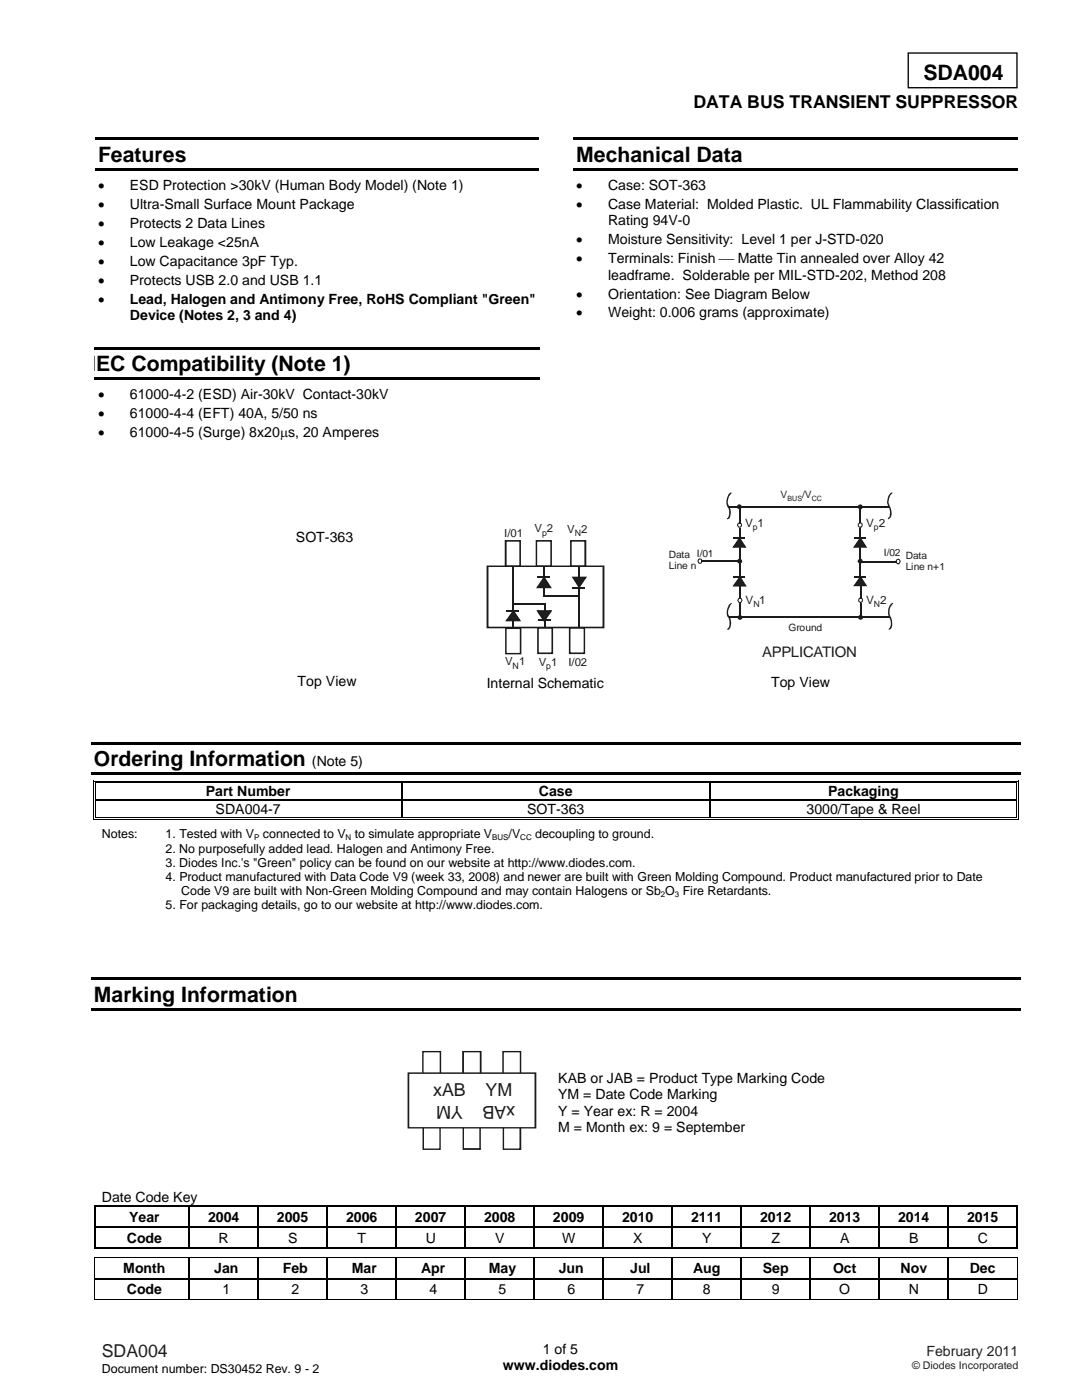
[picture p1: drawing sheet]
<svg xmlns="http://www.w3.org/2000/svg" width="216mm" height="279mm" viewBox="0 0 216 279" stroke-linecap="round" stroke-linejoin="round" font-family="sans-serif">
<path d="M181.2 10.6h21.7v6.9h-21.7z" fill="none" stroke="#000" stroke-width=".26"/>
<g fill="#000">
<path d="M19 27.5h88.6v.5h-88.6zM19 33.5h88.6v.6h-88.6zM114.4 27.5h88.7v.5h-88.7zM114.4 33.5h88.7v.6h-88.7zM18.8 69.2h88.8v.5h-88.8zM18.8 75.3h88.8v.5h-88.8zM18.2 148.1h185.5v.5h-185.5zM18.2 154.2h185.5v.5h-185.5zM18.6 155.8h.2v.5h-.2zM18.6 155.8h.5v.2h-.5zM18.6 159.6h.2v.3h-.2zM18.9 156.1h.2v.2h-.2z"/>
<path d="M18.9 159.6h.2v.3h-.2zM80.1 156.3h.3zM80.1 155.8h.5v.2h-.5zM80.1 156.1h.5v.2h-.5zM80.1 159.6h.3v.3h-.3zM141.5 156.3h.2zM141.5 155.8h.5v.2h-.5zM141.5 156.1h.5v.2h-.5zM141.5 159.6h.2v.3h-.2zM202.8 155.8h.5v.2h-.5zM202.8 156.1h.1v.2h-.1zM202.8 159.6h.1v.3h-.1z"/>
<path d="M203.1 155.8h.2v.5h-.2zM203.1 159.6h.2v.3h-.2zM18.6 163.4h.5v.2h-.5zM18.9 163.1h.2v.2h-.2zM80.1 163.1h.5v.2h-.5zM141.5 163.1h.5v.2h-.5zM141.5 163.4h.5v.2h-.5zM202.8 163.4h.5v.2h-.5zM202.8 163.1h.1v.2h-.1zM203.1 163.1h.2v.5h-.2zM18.2 195h185.5v.6h-185.5zM18.2 201.1h185.5v.6h-185.5z"/>
</g>
<g fill="none" stroke="#000" stroke-width=".2">
<path d="M18.7 156.3v3.3M18.7 159.9v3.7M19 156.3v3.3M19 159.9v3.2M19.1 155.9h61M19.1 156.2h61M80.6 155.9h60.9M80.6 156.2h60.9M142 155.9h60.8M142 156.2h60.8M202.8 156.3v3.3M202.8 159.9v3.2"/>
<path d="M203.2 156.3v3.3M203.2 159.9v3.2M19.1 163.5h122.4M19.1 163.2h61M80.6 163.2h60.9M142 163.5h60.8M142 163.2h60.8"/>
</g>
<path d="M19.1 159.7h61M80.2 156.3v3.3M80.2 159.9v3.2M80.4 159.7h61.1M141.6 156.3v3.3M141.6 159.9v3.2M141.7 159.7h61.1" fill="none" stroke="#000" stroke-width=".25"/>
<g fill="#fff">
<path d="M19 240.9h18.7v3.9h-18.7z"/>
<path d="M19.6 240.9h17.5v3.9h-17.5z"/>
<path d="M37.9 240.9h13.5v3.9h-13.5z"/>
<path d="M38.5 240.9h12.3v3.9h-12.3z"/>
<path d="M51.7 240.9h13.5v3.9h-13.5z"/>
<path d="M52.2 240.9h12.4v3.9h-12.4z"/>
<path d="M65.4 240.9h13.6v3.9h-13.6z"/>
<path d="M66 240.9h12.4v3.9h-12.4z"/>
<path d="M79.2 240.9h13.5v3.9h-13.5z"/>
<path d="M79.8 240.9h12.3v3.9h-12.3z"/>
<path d="M93 240.9h13.5v3.9h-13.5z"/>
<path d="M93.6 240.9h12.3v3.9h-12.3z"/>
<path d="M106.7 240.9h13.6v3.9h-13.6z"/>
<path d="M107.3 240.9h12.4v3.9h-12.4z"/>
<path d="M120.5 240.9h13.5v3.9h-13.5z"/>
<path d="M121.1 240.9h12.4v3.9h-12.4z"/>
<path d="M134.3 240.9h13.5v3.9h-13.5z"/>
<path d="M134.9 240.9h12.3v3.9h-12.3z"/>
<path d="M148 240.9h13.6v3.9h-13.6z"/>
<path d="M148.6 240.9h12.4v3.9h-12.4z"/>
<path d="M161.8 240.9h13.5v3.9h-13.5z"/>
<path d="M162.4 240.9h12.4v3.9h-12.4z"/>
<path d="M175.6 240.9h13.5v3.9h-13.5z"/>
<path d="M176.2 240.9h12.3v3.9h-12.3z"/>
<path d="M189.4 240.9h13.5v3.9h-13.5z"/>
<path d="M189.9 240.9h12.4v3.9h-12.4z"/>
</g>
<path d="M18.7 240.6h.3v.3h-.3z" fill="#000"/>
<path d="M18.7 240.7h19" fill="none" stroke="#000" stroke-width=".25"/>
<path d="M19 240.9h18.7z" fill="#fff"/>
<path d="M37.7 240.6h.2v.3h-.2z" fill="#000"/>
<path d="M37.9 240.7h13.5" fill="none" stroke="#000" stroke-width=".25"/>
<path d="M37.9 240.9h13.5z" fill="#fff"/>
<path d="M51.4 240.6h.3v.3h-.3z" fill="#000"/>
<path d="M51.7 240.7h13.5" fill="none" stroke="#000" stroke-width=".25"/>
<path d="M51.7 240.9h13.5z" fill="#fff"/>
<path d="M65.2 240.6h.2v.3h-.2z" fill="#000"/>
<path d="M65.4 240.7h13.6" fill="none" stroke="#000" stroke-width=".25"/>
<path d="M65.4 240.9h13.6z" fill="#fff"/>
<path d="M79 240.6h.2v.3h-.2z" fill="#000"/>
<path d="M79.2 240.7h13.5" fill="none" stroke="#000" stroke-width=".25"/>
<path d="M79.2 240.9h13.5z" fill="#fff"/>
<path d="M92.7 240.6h.3v.3h-.3z" fill="#000"/>
<path d="M93 240.7h13.5" fill="none" stroke="#000" stroke-width=".25"/>
<path d="M93 240.9h13.5z" fill="#fff"/>
<path d="M106.5 240.6h.2v.3h-.2z" fill="#000"/>
<path d="M106.7 240.7h13.6" fill="none" stroke="#000" stroke-width=".25"/>
<path d="M106.7 240.9h13.6z" fill="#fff"/>
<path d="M120.3 240.6h.2v.3h-.2z" fill="#000"/>
<path d="M120.5 240.7h13.5" fill="none" stroke="#000" stroke-width=".25"/>
<path d="M120.5 240.9h13.5z" fill="#fff"/>
<path d="M134 240.6h.3v.3h-.3z" fill="#000"/>
<path d="M134.3 240.7h13.5" fill="none" stroke="#000" stroke-width=".25"/>
<path d="M134.3 240.9h13.5z" fill="#fff"/>
<path d="M147.8 240.6h.2v.3h-.2z" fill="#000"/>
<path d="M148 240.7h13.6" fill="none" stroke="#000" stroke-width=".25"/>
<path d="M148 240.9h13.6z" fill="#fff"/>
<path d="M161.6 240.6h.2v.3h-.2z" fill="#000"/>
<path d="M161.8 240.7h13.5" fill="none" stroke="#000" stroke-width=".25"/>
<path d="M161.8 240.9h13.5z" fill="#fff"/>
<path d="M175.3 240.6h.3v.3h-.3z" fill="#000"/>
<path d="M175.6 240.7h13.5" fill="none" stroke="#000" stroke-width=".25"/>
<path d="M175.6 240.9h13.5z" fill="#fff"/>
<path d="M189.1 240.6h.3v.3h-.3z" fill="#000"/>
<path d="M189.4 240.7h13.5" fill="none" stroke="#000" stroke-width=".25"/>
<path d="M189.4 240.9h13.5z" fill="#fff"/>
<path d="M202.9 240.6h.2v.3h-.2z" fill="#000"/>
<g fill="none" stroke="#000" stroke-width=".25">
<path d="M18.9 240.9v3.9M37.8 240.9v3.9M51.5 240.9v3.9M65.3 240.9v3.9M79.1 240.9v3.9M92.9 240.9v3.9M106.6 240.9v3.9M120.4 240.9v3.9M134.2 240.9v3.9M147.9 240.9v3.9M161.7 240.9v3.9M175.5 240.9v3.9"/>
<path d="M189.2 240.9v3.9M203 240.9v3.9"/>
</g>
<g fill="#fff">
<path d="M19 245.1h18.7v3.9h-18.7z"/>
<path d="M19.6 245.1h17.5v3.9h-17.5z"/>
<path d="M37.9 245.1h13.5v3.9h-13.5z"/>
<path d="M38.5 245.1h12.3v3.9h-12.3z"/>
<path d="M51.7 245.1h13.5v3.9h-13.5z"/>
<path d="M52.2 245.1h12.4v3.9h-12.4z"/>
<path d="M65.4 245.1h13.6v3.9h-13.6z"/>
<path d="M66 245.1h12.4v3.9h-12.4z"/>
<path d="M79.2 245.1h13.5v3.9h-13.5z"/>
<path d="M79.8 245.1h12.3v3.9h-12.3z"/>
<path d="M93 245.1h13.5v3.9h-13.5z"/>
<path d="M93.6 245.1h12.3v3.9h-12.3z"/>
<path d="M106.7 245.1h13.6v3.9h-13.6z"/>
<path d="M107.3 245.1h12.4v3.9h-12.4z"/>
<path d="M120.5 245.1h13.5v3.9h-13.5z"/>
<path d="M121.1 245.1h12.4v3.9h-12.4z"/>
<path d="M134.3 245.1h13.5v3.9h-13.5z"/>
<path d="M134.9 245.1h12.3v3.9h-12.3z"/>
<path d="M148 245.1h13.6v3.9h-13.6z"/>
<path d="M148.6 245.1h12.4v3.9h-12.4z"/>
<path d="M161.8 245.1h13.5v3.9h-13.5z"/>
<path d="M162.4 245.1h12.4v3.9h-12.4z"/>
<path d="M175.6 245.1h13.5v3.9h-13.5z"/>
<path d="M176.2 245.1h12.3v3.9h-12.3z"/>
<path d="M189.4 245.1h13.5v3.9h-13.5z"/>
<path d="M189.9 245.1h12.4v3.9h-12.4z"/>
</g>
<path d="M18.7 244.8h.3v.3h-.3z" fill="#000"/>
<path d="M19 245h18.7" fill="none" stroke="#000" stroke-width=".25"/>
<path d="M19 245.1h18.7z" fill="#fff"/>
<path d="M37.7 244.8h.2v.3h-.2z" fill="#000"/>
<path d="M37.9 245h13.5" fill="none" stroke="#000" stroke-width=".25"/>
<path d="M37.9 245.1h13.5z" fill="#fff"/>
<path d="M51.4 244.8h.3v.3h-.3z" fill="#000"/>
<path d="M51.7 245h13.5" fill="none" stroke="#000" stroke-width=".25"/>
<path d="M51.7 245.1h13.5z" fill="#fff"/>
<path d="M65.2 244.8h.2v.3h-.2z" fill="#000"/>
<path d="M65.4 245h13.6" fill="none" stroke="#000" stroke-width=".25"/>
<path d="M65.4 245.1h13.6z" fill="#fff"/>
<path d="M79 244.8h.2v.3h-.2z" fill="#000"/>
<path d="M79.2 245h13.5" fill="none" stroke="#000" stroke-width=".25"/>
<path d="M79.2 245.1h13.5z" fill="#fff"/>
<path d="M92.7 244.8h.3v.3h-.3z" fill="#000"/>
<path d="M93 245h13.5" fill="none" stroke="#000" stroke-width=".25"/>
<path d="M93 245.1h13.5z" fill="#fff"/>
<path d="M106.5 244.8h.2v.3h-.2z" fill="#000"/>
<path d="M106.7 245h13.6" fill="none" stroke="#000" stroke-width=".25"/>
<path d="M106.7 245.1h13.6z" fill="#fff"/>
<path d="M120.3 244.8h.2v.3h-.2z" fill="#000"/>
<path d="M120.5 245h13.5" fill="none" stroke="#000" stroke-width=".25"/>
<path d="M120.5 245.1h13.5z" fill="#fff"/>
<path d="M134 244.8h.3v.3h-.3z" fill="#000"/>
<path d="M134.3 245h13.5" fill="none" stroke="#000" stroke-width=".25"/>
<path d="M134.3 245.1h13.5z" fill="#fff"/>
<path d="M147.8 244.8h.2v.3h-.2z" fill="#000"/>
<path d="M148 245h13.6" fill="none" stroke="#000" stroke-width=".25"/>
<path d="M148 245.1h13.6z" fill="#fff"/>
<path d="M161.6 244.8h.2v.3h-.2z" fill="#000"/>
<path d="M161.8 245h13.5" fill="none" stroke="#000" stroke-width=".25"/>
<path d="M161.8 245.1h13.5z" fill="#fff"/>
<path d="M175.3 244.8h.3v.3h-.3z" fill="#000"/>
<path d="M175.6 245h13.5" fill="none" stroke="#000" stroke-width=".25"/>
<path d="M175.6 245.1h13.5z" fill="#fff"/>
<path d="M189.1 244.8h.3v.3h-.3z" fill="#000"/>
<path d="M189.4 245h13.5" fill="none" stroke="#000" stroke-width=".25"/>
<path d="M189.4 245.1h13.5z" fill="#fff"/>
<g fill="#000">
<path d="M18.8 250.9h.1v.2h-.1zM18.8 255.1h.1v.2h-.1zM37.7 255.1h.2v.2h-.2zM51.4 255.1h.3v.2h-.3zM65.2 255.1h.2v.2h-.2zM79 255.1h.2v.2h-.2zM92.7 255.1h.3v.2h-.3zM106.5 255.1h.2v.2h-.2zM120.3 255.1h.2v.2h-.2zM134 255.1h.3v.2h-.3zM147.8 255.1h.2v.2h-.2zM161.6 255.1h.2v.2h-.2z"/>
<path d="M175.3 255.1h.3v.2h-.3zM189.1 255.1h.3v.2h-.3zM202.9 244.8h.2v.3h-.2zM202.9 249h.2v.3h-.2zM202.9 250.9h.2v.2h-.2zM202.9 255.1h.2v.2h-.2zM202.9 259.3h.2v.2h-.2z"/>
</g>
<g fill="none" stroke="#000" stroke-width=".25">
<path d="M18.7 249.2h19M18.9 245.1v4.2M18.9 255.2h18.8M37.8 245.1v4.2M37.8 251.1v4M37.8 255.3v4M37.9 249.2h13.5M37.9 255.2h13.5M51.5 245.1v4.2M51.5 251.1v4M51.5 255.3v4M51.7 249.2h13.5"/>
<path d="M51.7 255.2h13.5M65.3 245.1v4.2M65.3 251.1v4M65.3 255.3v4M65.4 249.2h13.6M65.4 255.2h13.6M79.1 245.1v4.2M79.1 251.1v4M79.1 255.3v4M79.2 249.2h13.5M79.2 255.2h13.5M92.9 245.1v4.2"/>
<path d="M92.9 251.1v4M92.9 255.3v4M93 249.2h13.5M93 255.2h13.5M106.6 245.1v4.2M106.6 251.1v4M106.6 255.3v4M106.7 249.2h13.6M106.7 255.2h13.6M120.4 245.1v4.2M120.4 251.1v4M120.4 255.3v4"/>
<path d="M120.5 249.2h13.5M120.5 255.2h13.5M134.2 245.1v4.2M134.2 251.1v4M134.2 255.3v4M134.3 249.2h13.5M134.3 255.2h13.5M147.9 245.1v4.2M147.9 251.1v4M147.9 255.3v4M148 249.2h13.6M148 255.2h13.6"/>
<path d="M161.7 245.1v4.2M161.7 251.1v4M161.7 255.3v4M161.8 249.2h13.5M161.8 255.2h13.5M175.5 245.1v4.2M175.5 251.1v4M175.5 255.3v4M175.6 249.2h13.5M175.6 255.2h13.5M189.2 245.1v4.2M189.2 251.1v4"/>
<path d="M189.2 255.3v4M189.4 249.2h13.5M189.4 255.2h13.5M203 245.1v4.2"/>
</g>
<path d="M18.8 251h184.3M18.8 259.4h184.1M18.9 251.1v4M18.9 255.3v4.2M203 251.1v4M203 255.3v4.2" fill="none" stroke="#000" stroke-width=".2"/>
<g fill="#1f1a17">
<path d="M102.3 123.7h.3v1.5h-.3z"/>
<path d="M97.3 112.9h23.1v.3h-23.1zM120.4 112.9h.2v.1h-.2zM120.2 113h.4v12.2h-.4zM120.4 125.2h.2v.2h-.2zM97.3 125.1h23.1v.3h-23.1zM97.1 125.2h.2v.2h-.2zM97.1 113h.4v12.2h-.4zM97.1 112.9h.2v.1h-.2z"/>
<path d="M100.9 112.9h2.9v.3h-2.9zM103.8 113h.1v.2h-.1zM103.6 108h.3v5h-.3zM103.8 107.8h.1v.2h-.1zM100.9 107.8h2.9v.3h-2.9zM100.7 107.8h.2v.2h-.2zM100.7 108h.4v5h-.4zM100.7 113h.2v.2h-.2z"/>
<path d="M107 112.9h3v.3h-3zM110 113h.1v.2h-.1zM109.8 108h.3v5h-.3zM110 107.8h.1v.2h-.1zM107 107.8h3v.3h-3zM106.9 107.8h.1v.2h-.1zM106.9 108h.3v5h-.3zM106.9 113h.1v.2h-.1z"/>
<path d="M113.9 112.9h2.9v.3h-2.9zM116.8 113h.2v.2h-.2zM116.6 108h.4v5h-.4zM116.8 107.8h.2v.2h-.2zM113.9 107.8h2.9v.3h-2.9zM113.7 107.8h.2v.2h-.2zM113.7 108h.4v5h-.4zM113.7 113h.2v.2h-.2z"/>
</g>
<path d="M102.5 121.9l1.1 1.9h-2.5z" fill="#201e1c"/>
<g fill="#1f1a17">
<path d="M108.5 123.9h.3v1.3h-.3z"/>
<path d="M101.1 123.6h2.5v.4h-2.5zM103.6 123.8l.2-.1 .1 .3h-.3zM102.3 122l.3-.1 1.2 1.8-.2 .2zM102.5 121.6v.3h-.2zM102.3 121.9l.3 .1-1.4 1.9-.2-.2zM101 123.7l.1 .3h-.3z"/>
</g>
<path d="M101 121.8h2.6" fill="none" stroke="#1f1a17" stroke-width=".32"/>
<g fill="#1f1a17">
<path d="M100.9 130.3h3v.3h-3zM103.9 130.5h.1v.1h-.1zM103.7 125.4h.3v5.1h-.3zM103.9 125.2h.1v.2h-.1zM100.9 125.2h3v.3h-3zM100.8 125.2h.1v.2h-.1zM100.8 125.4h.3v5.1h-.3zM100.8 130.5h.1v.1h-.1z"/>
<path d="M107.3 130.2h2.9v.3h-2.9zM110.2 130.4h.2v.1h-.2zM110 125.3h.4v5.1h-.4zM110.2 125.2h.2v.1h-.2zM107.3 125.2h2.9v.3h-2.9zM107.2 125.2h.1v.1h-.1zM107.2 125.3h.3v5.1h-.3zM107.2 130.4h.1v.1h-.1z"/>
<path d="M113.7 130.2h2.9v.3h-2.9zM116.6 130.4h.2v.1h-.2zM116.5 125.3h.3v5.1h-.3zM116.6 125.2h.2v.1h-.2zM113.7 125.2h2.9v.3h-2.9zM113.5 125.2h.2v.1h-.2zM113.5 125.3h.3v5.1h-.3zM113.5 130.4h.2v.1h-.2z"/>
</g>
<path d="M102.4 113.2v8.8M114.1 117.4h2.6" fill="none" stroke="#1f1a17" stroke-width=".38"/>
<path d="M108.5 113v2.2M115.5 113.1v2.2M102.3 120.5h6.2" fill="none" stroke="#1f1a17" stroke-width=".3"/>
<path d="M107.2 115.2h2.5M107.3 123.8h2.6" fill="none" stroke="#1f1a17" stroke-width=".32"/>
<path d="M108.5 120.4h.3v1.6h-.3z" fill="#1f1a17"/>
<path d="M108.6 115.3l1.2 1.9h-2.5z" fill="#201e1c"/>
<path d="M107.3 117.1h2.5v.3h-2.5zM109.8 117.2h.2l.1 .2h-.3zM108.4 115.4l.3-.2 1.3 2-.3 .1zM108.6 115l.1 .2-.1 .1-.2-.1zM108.4 115.2l.3 .2-1.3 1.9-.3-.1zM107.1 117.2l.2 .2h-.3z" fill="#1f1a17"/>
<path d="M114.3 115.2h2.5l-1.3 1.9z" fill="#201e1c"/>
<path d="M114.3 115.1h2.5v.3h-2.5zM114.1 115.1h.2v.1l-.1 .1zM114.2 115.3l.2-.1 1.3 1.8-.3 .2zM115.5 117.1l.2 .1-.2 .2zM116.8 115.2l.2 .1-1.3 1.9-.3-.2zM116.8 115.1h.3l-.1 .2z" fill="#1f1a17"/>
<path d="M107.3 121.9h2.6l-1.3 1.9z" fill="#201e1c"/>
<path d="M107.3 121.8h2.6v.3h-2.6zM107 121.8h.3l-.1 .3zM107.2 122.1l.3-.2 1.2 1.9-.3 .1zM108.4 123.9h.3l-.1 .3zM109.7 121.9l.3 .2-1.3 1.8-.3-.1zM109.9 121.8h.3l-.2 .3z" fill="#1f1a17"/>
<path d="M102.3 120.5h6.4" fill="none" stroke="#1f1a17" stroke-width=".3"/>
<path d="M108.5 120.4h.3v.7h-.3z" fill="#1f1a17"/>
<path d="M108.4 118.9h7" fill="none" stroke="#1f1a17" stroke-width=".32"/>
<path d="M108.4 117.2h.2v1.9h-.2z" fill="#1f1a17"/>
<path d="M115.5 117.5v7.7M145.4 123.1h32.1" fill="none" stroke="#1f1a17" stroke-width=".3"/>
<g fill="none" stroke="#1f1a17" stroke-width=".28">
<path d="M140 112h7.5M145.4 101.1h32M146.3 107.4h2.3M146.4 115.1h2.3M147.6 101.2v3.3M147.6 105.3v2.1M147.6 116.9v2.6M170.4 107.4h2.3M170.4 115.1h2.3M171.7 105.3v2.1M171.7 109.2v5.9M147.6 120.3v2.9"/>
<path d="M171.7 120.3v2.9"/>
</g>
<path d="M147.6 109.2v5.9M171.6 101.1v3.2" fill="none" stroke="#1f1a17" stroke-width=".36"/>
<path d="M171.7 116.9v2.6" fill="none" stroke="#1f1a17" stroke-width=".34"/>
<g fill="none" stroke="#1f1a17" stroke-width=".21">
<path d="M171.6 119.3h.3l.2 .3-.1 .5-.3 .1-.3-.1-.1-.3z"/>
<circle cx="139.6" cy="112" r=".42"/>
<circle cx="147.5" cy="104.8" r=".42"/>
<circle cx="147.6" cy="119.8" r=".42"/>
<circle cx="171.6" cy="104.8" r=".42"/>
<circle cx="179.2" cy="112.1" r=".43"/>
</g>
<path d="M147.6 107.5l1.1 1.7h-2.3z" fill="#201e1c"/>
<path d="M146.4 109h2.3v.3h-2.3zM148.7 109.2l.1-.1 .1 .2h-.2zM147.4 107.6l.3-.2 1.1 1.7-.3 .1zM147.6 107.2l.1 .2-.1 .1-.2-.1zM147.4 107.4l.3 .2-1.2 1.6-.2-.1zM146.3 109.1l.1 .2h-.3z" fill="#1f1a17"/>
<path d="M171.7 107.4l1.1 1.8h-2.3z" fill="#201e1c"/>
<path d="M170.5 109h2.3v.3h-2.3zM172.8 109.2l.1-.1 .2 .2h-.3zM171.5 107.5l.3-.1 1.1 1.7-.3 .1zM171.7 107.2l.1 .2h-.1h-.2zM171.5 107.4l.3 .2-1.2 1.6-.3-.1zM170.3 109.1l.2 .2h-.3z" fill="#1f1a17"/>
<path d="M147.6 115.2l1.1 1.7h-2.2z" fill="#201e1c"/>
<path d="M146.5 116.7h2.2v.4h-2.2zM148.8 116.8l.2 .3h-.3zM147.5 115.3l.3-.2 1 1.7-.2 .2zM147.6 114.9l.2 .2-.2 .1-.1-.1zM147.5 115.1l.3 .2-1.3 1.7-.2-.2zM146.3 116.8l.2 .3h-.3z" fill="#1f1a17"/>
<path d="M171.7 115.2l1.1 1.7h-2.3z" fill="#201e1c"/>
<g fill="#1f1a17">
<path d="M170.5 116.7h2.3v.3h-2.3zM172.8 116.9l.1-.1 .2 .2h-.3zM171.6 115.3l.2-.2 1.1 1.7-.2 .1zM171.7 114.9v.3l-.1-.1zM171.6 115.1l.2 .2-1.2 1.7-.2-.2zM170.2 117l.2-.2 .1 .1v.1z"/>
<path d="M147.5 100.7v.2zM147.5 100.7l.3 .1-.2 .2zM147.8 100.8l.2 .3h-.3l-.1-.1zM147.7 101.1h.3zM147.7 101.1h.3zM147.7 101.1h.3l-.2 .4-.2-.2zM147.5 101.3l.3 .2-.3 .1zM147.5 101.3v.3zM147.5 101.3v.3zM147.2 101.5l.3-.2v.3zM147 101.1h.4l-.2 .4zM147 101.1h.4zM147 101.1h.4zM147.2 100.8l.2 .3h-.4zM147.2 100.8l.3-.1v.2l-.1 .1zM147.5 100.7v.2z"/>
<path d="M171.7 100.7v.2zM171.7 100.7l.3 .1-.3 .2zM171.8 101l.2-.2 .1 .3zM171.9 101.1h.2zM171.9 101.1h.2zM171.9 101.1h.2l-.1 .4-.2-.2zM171.7 101.3h.1l.2 .2-.3 .1zM171.7 101.3v.3zM171.7 101.3v.3zM171.3 101.5l.2-.2h.2v.3zM171.2 101.1h.3v.2l-.2 .2zM171.2 101.1h.3zM171.2 101.1h.3zM171.2 100.9l.1-.1 .2 .2-.3 .1zM171.3 100.8l.4-.1v.2l-.2 .1zM171.7 100.7v.2z"/>
<path d="M147.6 111.5v.3zM147.6 111.5l.3 .2-.2 .2zM147.9 111.7l.2 .3h-.3l-.1-.1zM147.8 112h.3zM147.8 112h.3zM147.8 112h.3l-.2 .4-.2-.3zM147.6 112.2l.1-.1 .2 .3-.3 .1zM147.6 112.2v.3zM147.6 112.2v.3zM147.4 112.1l.2 .1v.3l-.4-.1zM147.1 112l.3 .1-.2 .3zM147.1 112h.3zM147.1 112h.3zM147.2 111.7l.2 .2-.3 .1zM147.4 111.5h.2v.3l-.2 .1-.2-.2zM147.6 111.5v.3z"/>
<path d="M147.6 122.7v.3zM147.6 122.7l.4 .2-.2 .2-.2-.1zM148 122.9l.1 .3-.3-.1zM147.8 123.2h.3zM147.8 123.2h.3zM147.8 123.2h.3l-.1 .4-.2-.2zM147.6 123.4h.2l.2 .2-.4 .1zM147.6 123.4v.3zM147.6 123.4v.3zM147.5 123.4l.1 .3-.3-.1zM147.2 123.2l.3 .1-.2 .3zM147.2 123.2h.2zM147.2 123.2h.2zM147.3 122.9l.2 .2-.3 .1zM147.3 122.9l.3-.2-.1 .4zM147.6 122.7v.3z"/>
<path d="M171.7 111.5v.3zM171.7 111.5l.3 .2-.2 .2-.1-.1zM171.8 111.9l.2-.2 .1 .3h-.2zM171.9 112h.2zM171.9 112h.2zM171.9 112h.2l-.1 .4-.2-.3zM171.7 112.1l.3 .3-.3 .1zM171.7 112.2v.3zM171.7 112.2v.3zM171.3 112.4l.3-.3 .1 .4zM171.2 112l.3 .1-.2 .3zM171.2 112h.3zM171.2 112h.3zM171.2 111.8l.1-.1 .2 .2v.1h-.3zM171.5 111.5h.2l-.2 .4-.2-.2zM171.7 111.5v.3z"/>
<path d="M171.7 122.7v.3zM171.7 122.7l.4 .2-.2 .2-.2-.1zM172.1 122.9l.1 .3h-.3v-.1zM171.9 123.2h.3zM171.9 123.2h.3zM171.9 123.2h.3l-.1 .4-.2-.2zM171.7 123.4h.2l.2 .2-.4 .1zM171.7 123.4v.3zM171.7 123.4v.3zM171.6 123.4l.1 .3-.3-.1zM171.3 123.2h.2l.1 .2-.2 .2zM171.3 123.2h.2zM171.3 123.2h.2zM171.3 123l.1-.1 .2 .2-.3 .1zM171.5 122.7h.2l-.1 .4-.2-.2zM171.7 122.7v.3z"/>
<path d="M145.1 103.4l.3 .2h-.4zM145.4 103.1l.2 .2-.2 .3-.2-.2zM145.5 102.7h.3l-.2 .6-.2-.2zM145.1 101l.3-.2a2.5 2.5 0 0 1 .4 1.9h-.3v-.9z"/>
<path d="M177.3 103.3l.1 .3h-.1h-.2zM177.3 103.3l.2-.2 .2 .2-.3 .3zM177.5 102.7h.4l-.2 .6-.2-.2zM177.2 100.9l.2-.1a3.3 3.3 0 0 1 .5 1.9h-.4a2.45 2.45 0 0 0-.3-1.8z"/>
<path d="M177.4 125.4l.1 .2h-.2zM177.6 125.2l.3 .1-.4 .3zM177.8 124.7h.2l-.1 .6-.3-.1zM177.3 123l.2-.2a2.87 2.87 0 0 1 .5 1.9h-.2l-.1-.9z"/>
<path d="M145.2 125.4l.2 .2-.1 .1-.2-.1zM145.4 125.3h.3l-.3 .3zM145.6 124.7l.2 .1-.1 .5-.3-.1zM145.1 123l.3-.1a2.47 2.47 0 0 1 .4 1.9l-.2-.1v-.8z"/>
<path d="M145.8 98.3l.3 .1-.3 .2zM145.6 98.4l.2-.1v.3l-.1 .1-.2-.2zM145.4 98.7l.1-.2 .2 .2-.2 .3-.2-.1zM145.3 98.9l.2 .1a1.99 1.99 0 0 0-.1 1.9l-.3 .2a2.16 2.16 0 0 1 .2-2.2z"/>
<path d="M177.8 98.3l.3 .1-.1 .2zM177.7 98.4l.1-.1 .2 .3-.4-.1zM177.6 98.5l.2 .2-.2 .3-.3-.1zM177.3 98.9l.3 .1-.2 .4a1.52 1.52 0 0 0 .1 1.5l-.2 .2-.2-.3a2 2 0 0 1 .2-1.9z"/>
<path d="M178 120.3l.2 .2-.1 .1zM177.8 120.5l.2-.2 .1 .3-.1 .1zM177.8 120.5l.2 .2-.1 .2-.1 .1-.3-.1zM177.5 120.9l.3 .1a2.42 2.42 0 0 0-.2 1.9l-.2 .2a1.99 1.99 0 0 1 .1-2.2z"/>
<path d="M145.8 120.4l.3 .1-.2 .2zM145.6 120.6l.2-.2 .1 .3h-.1zM145.4 120.7l.2-.1 .2 .1-.2 .4-.2-.2zM145.4 120.9l.2 .2a1.71 1.71 0 0 0-.1 1.8l-.3 .2a1.89 1.89 0 0 1 .2-2.2z"/>
</g>
<g fill="#1f1a17">
<path d="M147.4 111.7h.4l.1 .4a.36 .36 0 0 1-.5 .1 .36 .36 0 0 1 0-.5z" fill-rule="evenodd"/>
<path d="M147.5 122.9h.3l.2 .2v.3l-.2 .2h-.3l-.2-.4z" fill-rule="evenodd"/>
<path d="M171.4 111.7a.37 .37 0 0 1 .5 .1 .37 .37 0 0 1 0 .5 .37 .37 0 0 1-.6-.2z" fill-rule="evenodd"/>
<path d="M171.4 122.9h.5l.2 .4-.4 .3-.3-.2z" fill-rule="evenodd"/>
<circle cx="147.5" cy="101.1" r=".33"/>
<circle cx="171.7" cy="101.2" r=".37"/>
</g>
<path d="M171.5 112.1h7.4" fill="none" stroke="#1f1a17" stroke-width=".3"/>
<g fill="#1f1a17">
<path d="M81.5 214h25.3v.3h-25.3zM106.8 214h.2v.2h-.2zM106.7 214.2h.3v10.9h-.3zM106.8 225.1h.2v.1h-.2zM81.5 224.9h25.3v.3h-25.3zM81.3 225.1h.2v.1h-.2zM81.3 214.2h.4v10.9h-.4zM81.3 214h.2v.2h-.2z"/>
<path d="M95.7 209.9h.4v4.3h-.4zM95.9 209.7h.2v.2h-.2zM92.5 209.7h3.4v.3h-3.4zM92.2 209.7h.3v.2h-.3zM92.2 209.9h.4v4.3h-.4z"/>
<path d="M87.7 209.9h.3v4.3h-.3zM87.9 209.7h.1v.2h-.1zM84.4 209.7h3.5v.3h-3.5zM84.2 209.7h.2v.2h-.2zM84.2 209.9h.3v4.3h-.3z"/>
<path d="M103.7 209.9h.3v4.3h-.3zM103.9 209.7h.1v.2h-.1zM100.4 209.7h3.5v.3h-3.5zM100.2 209.7h.2v.2h-.2zM100.2 209.9h.3v4.3h-.3z"/>
<path d="M84.3 225.1h.3v4.2h-.3zM84.3 229.3h.2v.2h-.2zM84.5 229.2h3.3v.3h-3.3zM87.8 229.3h.1v.2h-.1zM87.7 225.1h.2v4.2h-.2z"/>
<path d="M92.3 225.1h.3v4.2h-.3zM92.3 229.3h.2v.2h-.2zM92.5 229.1h3.3v.4h-3.3zM95.8 229.3h.1v.2h-.1zM95.7 225.1h.2v4.2h-.2z"/>
<path d="M100.3 225.1h.3v4.2h-.3zM100.3 229.3l.1 .2zM100.4 229.2h3.4v.3h-3.4zM103.8 229.3h.2v.2h-.2zM103.7 225.1h.3v4.2h-.3z"/>
</g>
<g font-size="4.2">
<text x="184.3" y="15.9">SDA004</text>
<text x="19.6" y="32.3">Features</text>
<text x="115" y="32.3">Mechanical Data</text>
<text x="18" y="74">IEC Compatibility (Note 1)</text>
<text x="18.7" y="152.9">Ordering Information</text>
<text x="18.7" y="199.9">Marking Information</text>
</g>
<g font-size="3.6" fill="#1f1a17">
<text x="86.4" y="218.8">xAB</text>
<text x="92.4" y="220.6" transform="rotate(-180 92.4 220.6)">YM</text>
<text x="96.9" y="218.8">YM</text>
<text x="102.8" y="220.6" transform="rotate(-180 102.8 220.6)">xAB</text>
</g>
<text font-size="3.5" x="138.3" y="21.5">DATA BUS TRANSIENT SUPPRESSOR</text>
<text font-size="3.5" fill="#231f20" x="20.3" y="270.9">SDA004</text>
<text font-size="2.9" fill="#1f1a17" x="152.1" y="131">APPLICATION</text>
<g font-size="2.8">
<text x="19.6" y="37.9">•</text>
<text x="19.6" y="41.7">•</text>
<text x="25.9" y="37.9">ESD Protection &gt;30kV (Human Body Model) (Note 1)</text>
<text x="25.9" y="41.7">Ultra-Small Surface Mount Package</text>
<text x="115" y="37.9">•</text>
<text x="115" y="41.7">•</text>
<text x="121.3" y="37.9">Case: SOT-363</text>
<text x="121.3" y="41.7">Case Material: Molded Plastic. UL Flammability Classification</text>
<text x="19.6" y="45.5">•</text>
<text x="25.9" y="45.5">Protects 2 Data Lines</text>
<text x="121.3" y="44.9">Rating 94V-0</text>
<text x="19.6" y="49.3">•</text>
<text x="19.6" y="53.1">•</text>
<text x="25.9" y="49.3">Low Leakage &lt;25nA</text>
<text x="25.9" y="53.1">Low Capacitance 3pF Typ.</text>
<text x="115" y="48.7">•</text>
<text x="115" y="52.6">•</text>
<text x="121.3" y="52.6">Terminals: Finish ⎯Matte Tin annealed over Alloy 42</text>
<text x="121.3" y="48.7">Moisture Sensitivity: Level 1 per J-STD-020</text>
<text x="19.6" y="56.9">•</text>
<text x="25.9" y="56.9">Protects USB 2.0 and USB 1.1</text>
<text x="115" y="59.6">•</text>
<text x="121.3" y="55.8">leadframe. Solderable per MIL-STD-202, Method 208</text>
<text x="121.3" y="59.6">Orientation: See Diagram Below</text>
<text x="19.6" y="60.7">•</text>
<text x="25.9" y="60.7">Lead, Halogen and Antimony Free, RoHS Compliant &quot;Green&quot;</text>
<text x="25.9" y="63.9">Device (Notes 2, 3 and 4)</text>
<text x="115" y="63.4">•</text>
<text x="121.3" y="63.4">Weight: 0.006 grams (approximate)</text>
<text x="19.6" y="79.7">•</text>
<text x="19.6" y="83.5">•</text>
<text x="25.9" y="79.7">61000-4-2 (ESD) Air-30kV Contact-30kV</text>
<text x="25.9" y="83.5">61000-4-4 (EFT) 40A, 5/50 ns</text>
<text x="19.6" y="87.3">•</text>
<text x="25.9" y="87.3">61000-4-5 (Surge) 8x20μs, 20 Amperes</text>
<text x="59.1" y="108.2">SOT-363</text>
<text x="59.4" y="136.8">Top View</text>
<text x="97.1" y="137.3">Internal Schematic</text>
<text x="153.9" y="137.1">Top View</text>
<text x="62.3" y="152.9">(Note 5)</text>
<text x="41.1" y="158.9">Part Number</text>
<text x="107.5" y="158.9">Case</text>
<text x="165.2" y="158.9">Packaging</text>
<text x="43" y="162.4">SDA004-7</text>
<text x="105.2" y="162.4">SOT-363</text>
<text x="160.9" y="162.4">3000/Tape &amp; Reel</text>
<text x="111.4" y="216.2">KAB or JAB = Product Type Marking Code</text>
<text x="111.4" y="219.4">YM = Date Code Marking</text>
<text x="111.4" y="222.7">Y = Year ex: R = 2004</text>
<text x="111.4" y="225.9">M = Month ex: 9 = September</text>
<text x="20.3" y="240">Date Code Key</text>
<text x="25.8" y="243.8">Year</text>
<text x="41.5" y="243.8">2004</text>
<text x="55.3" y="243.8">2005</text>
<text x="69" y="243.8">2006</text>
<text x="82.8" y="243.8">2007</text>
<text x="96.6" y="243.8">2008</text>
<text x="110.3" y="243.8">2009</text>
<text x="124.1" y="243.8">2010</text>
<text x="137.9" y="243.8">2111</text>
<text x="151.7" y="243.8">2012</text>
<text x="165.4" y="243.8">2013</text>
<text x="179.2" y="243.8">2014</text>
<text x="193" y="243.8">2015</text>
<text x="25.3" y="248">Code</text>
<text x="43.6" y="248">R</text>
<text x="57.5" y="248">S</text>
<text x="71.3" y="248">T</text>
<text x="84.9" y="248">U</text>
<text x="98.8" y="248">V</text>
<text x="112.2" y="248">W</text>
<text x="126.3" y="248">X</text>
<text x="140.1" y="248">Y</text>
<text x="153.9" y="248">Z</text>
<text x="167.6" y="248">A</text>
<text x="181.4" y="248">B</text>
<text x="195.1" y="248">C</text>
<text x="24.6" y="254">Month</text>
<text x="42.7" y="254">Jan</text>
<text x="56.4" y="254">Feb</text>
<text x="70.2" y="254">Mar</text>
<text x="84.1" y="254">Apr</text>
<text x="97.5" y="254">May</text>
<text x="111.5" y="254">Jun</text>
<text x="125.8" y="254">Jul</text>
<text x="138.3" y="254">Aug</text>
<text x="152.2" y="254">Sep</text>
<text x="166.2" y="254">Oct</text>
<text x="179.7" y="254">Nov</text>
<text x="193.5" y="254">Dec</text>
<text x="25.3" y="258.3">Code</text>
<text x="44.4" y="258.3">1</text>
<text x="58.2" y="258.3">2</text>
<text x="71.9" y="258.3">3</text>
<text x="85.7" y="258.3">4</text>
<text x="99.5" y="258.3">5</text>
<text x="113.2" y="258.3">6</text>
<text x="127" y="258.3">7</text>
<text x="140.2" y="258.3">8</text>
<text x="154" y="258.3">9</text>
<text x="167.5" y="258.3">O</text>
<text x="181.3" y="258.3">N</text>
<text x="195.1" y="258.3">D</text>
<text x="100.3" y="273.5">www.diodes.com</text>
<text x="108.3" y="270.2">1 of 5</text>
</g>
<text font-size="2.8" fill="#231f20" x="184.8" y="270.6">February 2011</text>
<g font-size="2.5">
<text x="20.3" y="167.3">Notes:</text>
<text x="33" y="167.3">1. Tested with V</text>
<text x="52.5" y="167.3">connected to V</text>
<text x="70.8" y="167.3">to simulate appropriate V</text>
<text x="101.5" y="167.3">/V</text>
<text x="106.8" y="167.3">decoupling to ground.</text>
<text x="33" y="170.1">2. No purposefully added lead. Halogen and Antimony Free.</text>
<text x="33" y="173">3. Diodes Inc.'s &quot;Green&quot; policy can be found on our website at http://www.diodes.com.</text>
<text x="33" y="175.8">4. Product manufactured with Data Code V9 (week 33, 2008) and newer are built with Green Molding Compound. Product manufactured prior to Date</text>
<text x="36.2" y="178.7">Code V9 are built with Non-Green Molding Compound and may contain Halogens or Sb O Fire Retardants.</text>
<text x="33" y="181.5">5. For packaging details, go to our website at http://www.diodes.com.</text>
<text x="20.3" y="274">Document number: DS30452 Rev. 9 - 2</text>
</g>
<g font-size="2.3" fill="#1f1a17">
<text x="148.7" y="105.2">V 1</text>
<text x="172.8" y="105.2">V 2</text>
<text x="148.7" y="120.5">V 1</text>
<text x="172.8" y="120.5">V 2</text>
</g>
<g font-size="2.2" fill="#1f1a17">
<text x="100.6" y="107.1">I/01</text>
<text x="106.7" y="106.3">V 2</text>
<text x="113.2" y="106.3">V 2</text>
<text x="100.8" y="132.8">V 1</text>
<text x="107.5" y="132.8">V 1</text>
<text x="113.4" y="133">I/02</text>
</g>
<text font-size="2.1" fill="#231f20" x="182" y="273.2">© Diodes Incorporated</text>
<g font-size="2" fill="#1f1a17">
<text x="155.7" y="99.5">V</text>
<text x="160" y="99.5">/V</text>
<text x="133.5" y="111.3">Data I/01</text>
<text x="133.5" y="113.5">Line n</text>
<text x="176.4" y="111">I/02 Data</text>
<text x="180.7" y="113.7">Line n+1</text>
<text x="157.3" y="125.9">Ground</text>
</g>
<g font-size="1.8" fill="#1f1a17">
<text x="108.2" y="107">p</text>
<text x="114.7" y="107">N</text>
<text x="102.3" y="133.5">N</text>
<text x="109" y="133.5">p</text>
</g>
<g font-size="1.7" fill="#1f1a17">
<text x="150.2" y="105.9">p</text>
<text x="174.4" y="105.9">p</text>
<text x="150.3" y="121.1">N</text>
<text x="174.4" y="121.1">N</text>
</g>
<g font-size="1.6">
<text x="50.7" y="167.7">P</text>
<text x="69" y="167.7">N</text>
<text x="98.2" y="167.7">BUS</text>
<text x="103.8" y="167.7">CC</text>
<text x="131.8" y="179">2</text>
<text x="134.6" y="179">3</text>
</g>
<g font-size="1.5" fill="#1f1a17">
<text x="157.1" y="100">BUS</text>
<text x="162" y="100">CC</text>
</g>
</svg>
